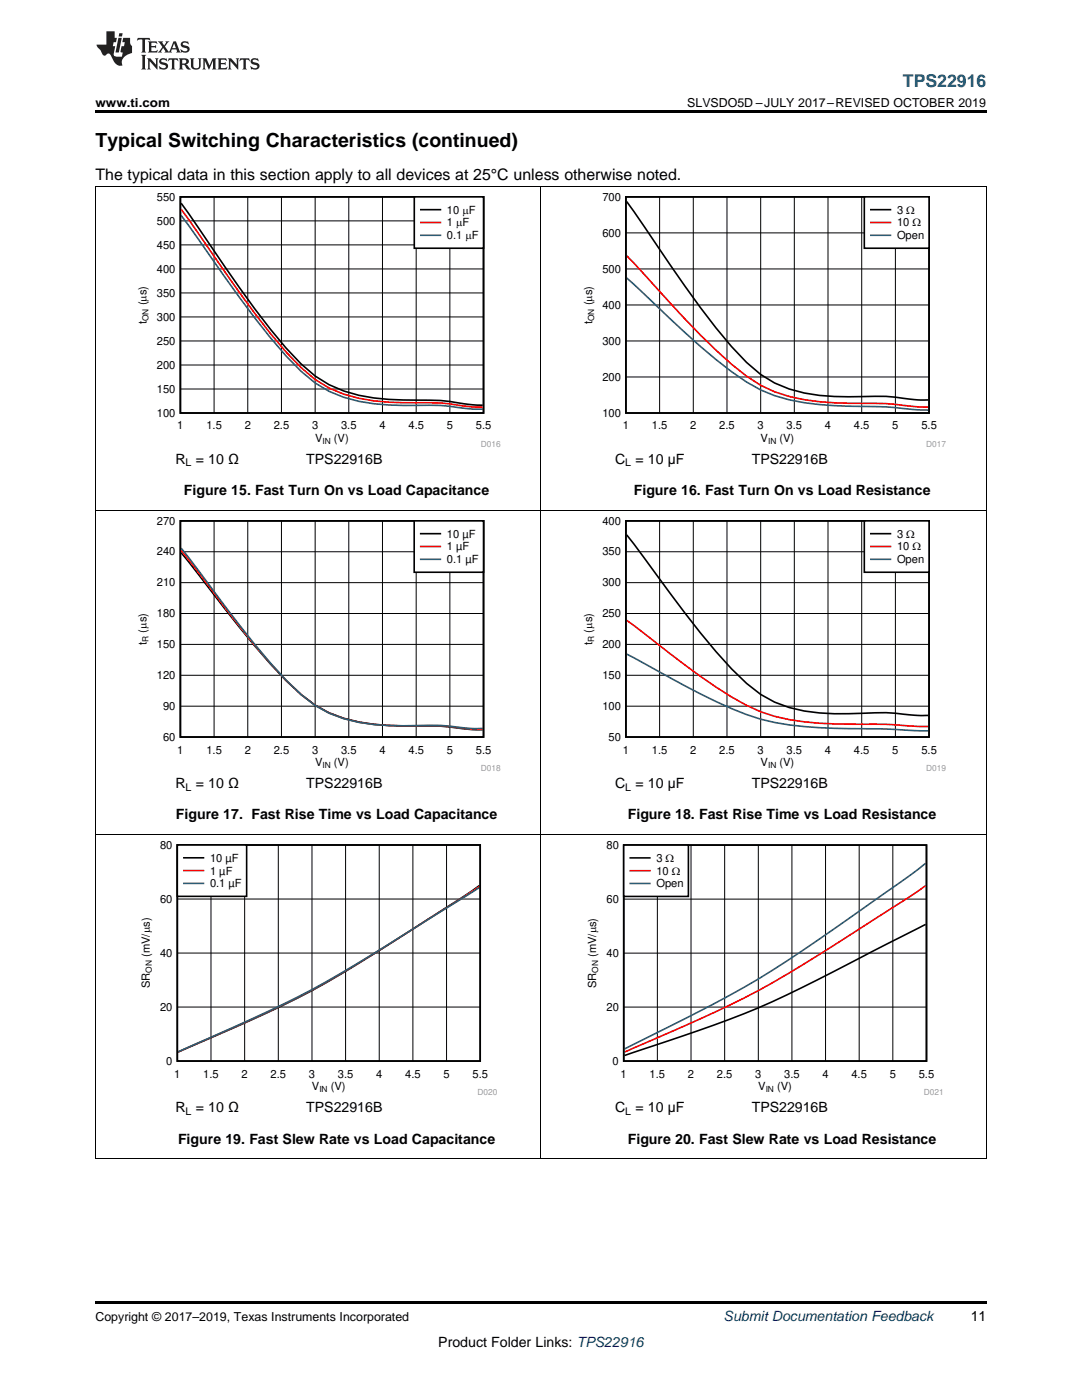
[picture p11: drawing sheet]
<svg xmlns="http://www.w3.org/2000/svg" width="216mm" height="279mm" viewBox="0 0 216 279" stroke-linecap="round" stroke-linejoin="round" font-family="sans-serif">
<path d="M19 231.2h.2zM196.7 231.2h.1zM19 259.7h177.8v.5h-177.8z" fill="#000"/>
<path d="M19.1 166.6v64.6M107.9 166.6v64.6M196.8 166.6v64.6M19 231.2h177.8" fill="none" stroke="#000" stroke-width=".2"/>
<path d="M27.7 167.7h71.6v51h-71.6z" fill-rule="evenodd" fill="#fff"/>
<path d="M35.4 168.6h60.4v43.2h-60.4zM95.7 176.7l-.2 .1a682.9 682.9 0 0 1-30.5 19.4 314.9 314.9 0 0 1-28 13.1l-1.5 .7" fill="none" stroke="#000" stroke-width=".32"/>
<path d="M35.4 179.4h60.4M42.1 168.6v43.2M48.8 168.6v43.2M55.5 168.6v43.2M62.3 168.6v43.2M69 168.6v43.2M75.7 168.6v43.2M82.4 168.6v43.2M89.1 168.6v43.2M35.4 190.2h60.4M35.4 201h60.4" fill="none" stroke="#000" stroke-width=".2"/>
<path d="M95.7 176.9l-10.7 6.8a347 347 0 0 1-25.6 15.4 552.2 552.2 0 0 1-23.9 10.8" fill="none" stroke="#f00" stroke-width=".32"/>
<path d="M95.7 177.1l-10.7 6.7a297.5 297.5 0 0 1-28.6 16.6l-20.9 9.5" fill="none" stroke="#295c75" stroke-width=".32"/>
<path d="M35.4 168.6h13.8v10.3h-13.8z" fill-rule="evenodd" fill="#fff"/>
<path d="M35.4 168.6h13.8v10.3h-13.8zM36.7 171.2h3.9" fill="none" stroke="#000" stroke-width=".32"/>
<path d="M36.7 173.7h3.9" fill="none" stroke="#f00" stroke-width=".32"/>
<path d="M36.7 176.3h3.9" fill="none" stroke="#295c75" stroke-width=".32"/>
<path d="M116.8 167.8h71.2v50.9h-71.2z" fill-rule="evenodd" fill="#fff"/>
<path d="M124.5 168.7h60.4v43.1h-60.4zM184.7 184.5l-10.6 5.4a316.2 316.2 0 0 1-25.6 12.4 513.8 513.8 0 0 1-23.9 8.3" fill="none" stroke="#000" stroke-width=".32"/>
<path d="M124.5 179.4h60.4M131.2 168.7v43.1M137.9 168.7v43.1M144.6 168.7v43.1M151.3 168.7v43.1M158 168.7v43.1M164.7 168.7v43.1M171.4 168.7v43.1M178.2 168.7v43.1M124.5 190.2h60.4M124.5 201h60.4" fill="none" stroke="#000" stroke-width=".2"/>
<path d="M184.7 176.7l-.1 .2a682.6 682.6 0 0 1-30.5 19.3 314.7 314.7 0 0 1-28 13.1l-1.5 .7" fill="none" stroke="#f00" stroke-width=".32"/>
<path d="M184.7 172.3l-.4 .3a633 633 0 0 1-33 22.8 476 476 0 0 1-26.7 13.9" fill="none" stroke="#295c75" stroke-width=".32"/>
<path d="M124.5 168.7h12.9v10.2h-12.9z" fill-rule="evenodd" fill="#fff"/>
<path d="M124.5 168.7h12.9v10.2h-12.9zM125.8 171.2h3.9" fill="none" stroke="#000" stroke-width=".32"/>
<path d="M125.8 173.8h3.9" fill="none" stroke="#f00" stroke-width=".32"/>
<path d="M125.8 176.3h3.9" fill="none" stroke="#295c75" stroke-width=".32"/>
<path d="M19.1 101.9v64.7M107.9 101.9v64.7M196.8 101.9v64.7M19 166.5h177.8" fill="none" stroke="#000" stroke-width=".2"/>
<path d="M27.1 103.1h72.8v50.9h-72.8z" fill-rule="evenodd" fill="#fff"/>
<path d="M36 104h60.5v43.1h-60.5zM36.1 110.3l6 7.6a209.7 209.7 0 0 0 15 17.9 25.4 25.4 0 0 0 14.5 8.3 66.9 66.9 0 0 0 14.1 .8l4.1 .2a30.4 30.4 0 0 0 6.5 .5" fill="none" stroke="#000" stroke-width=".33"/>
<g fill="none" stroke="#000" stroke-width=".2">
<path d="M36 116.3h60.5M36 110.1h60.5M42.7 104v43.1M49.4 104v43.1M56.2 104v43.1M62.9 104v43.1M69.6 104v43.1M76.3 104v43.1M83 104v43.1M89.8 104v43.1M36 134.8h60.5M36 128.6h60.5"/>
<path d="M36 122.4h60.5M36 140.9h60.5"/>
</g>
<path d="M36.1 109.8l6 7.7a208 208 0 0 0 15 18.3 25.1 25.1 0 0 0 14.5 8.3 66.7 66.7 0 0 0 14.1 .7l4.1 .2a28.3 28.3 0 0 0 6.5 .5" fill="none" stroke="#f00" stroke-width=".33"/>
<path d="M36.1 109.4l6 7.8a210 210 0 0 0 15 18.5l3 2.9a23.5 23.5 0 0 0 14.5 6 124.9 124.9 0 0 0 13.3 .2l1.9 .1a27.4 27.4 0 0 0 6.5 .5" fill="none" stroke="#295c75" stroke-width=".33"/>
<path d="M82.6 104h13.9v10.2h-13.9z" fill-rule="evenodd" fill="#fff"/>
<path d="M82.6 104h13.9v10.2h-13.9zM83.9 106.5h4" fill="none" stroke="#000" stroke-width=".33"/>
<path d="M83.9 109.1h4" fill="none" stroke="#f00" stroke-width=".33"/>
<path d="M83.9 111.6h4" fill="none" stroke="#295c75" stroke-width=".33"/>
<path d="M116 103.1h72.8v50.9h-72.8z" fill-rule="evenodd" fill="#fff"/>
<path d="M124.9 104h60.5v43.1h-60.5zM125 106.7l6 8a210.4 210.4 0 0 0 15 18.8l3 2.9a22.7 22.7 0 0 0 14.5 5.9 122.8 122.8 0 0 0 13.3-.1l1.9 .1a30.7 30.7 0 0 0 6.5 .5" fill="none" stroke="#000" stroke-width=".33"/>
<g fill="none" stroke="#000" stroke-width=".2">
<path d="M124.9 116.3h60.5M124.9 110.1h60.5M131.6 104v43.1M138.3 104v43.1M145.1 104v43.1M151.8 104v43.1M158.5 104v43.1M165.2 104v43.1M171.9 104v43.1M178.7 104v43.1M124.9 134.8h60.5M124.9 128.6h60.5"/>
<path d="M124.9 122.4h60.5M124.9 140.9h60.5"/>
</g>
<path d="M125 123.8l8.7 6.7a116.8 116.8 0 0 0 15.3 10.3 39.7 39.7 0 0 0 17.5 3.7h2.9a134.7 134.7 0 0 1 14.3 .5h1.5" fill="none" stroke="#f00" stroke-width=".33"/>
<path d="M125 130.5a330.2 330.2 0 0 0 21 10.9 46.2 46.2 0 0 0 17.5 3.8l3 .2a247.1 247.1 0 0 1 17.2 .4l1.5 .1" fill="none" stroke="#295c75" stroke-width=".33"/>
<path d="M172.5 104h12.9v10.2h-12.9z" fill-rule="evenodd" fill="#fff"/>
<path d="M172.5 104h12.9v10.2h-12.9zM173.8 106.5h3.9" fill="none" stroke="#000" stroke-width=".33"/>
<path d="M173.8 109.1h3.9" fill="none" stroke="#f00" stroke-width=".33"/>
<path d="M173.8 111.6h3.9" fill="none" stroke="#295c75" stroke-width=".33"/>
<path d="M19.1 37.3v64.6M107.9 37.3v64.6M196.8 37.3v64.6M19 101.9h177.8" fill="none" stroke="#000" stroke-width=".2"/>
<path d="M27.1 38.4h72.8v50.9h-72.8z" fill-rule="evenodd" fill="#fff"/>
<path d="M36 39.3h60.5v43.1h-60.5zM36.1 40.6l6 8.5a232.5 232.5 0 0 0 15 20.3l3 3.2a23.3 23.3 0 0 0 14.5 6.8 120.2 120.2 0 0 0 13.3 .5l5.6 .8 2.8 .2" fill="none" stroke="#000" stroke-width=".33"/>
<g fill="none" stroke="#000" stroke-width=".2">
<path d="M42.7 39.3v43.1M49.4 39.3v43.1M56.2 39.3v43.1M62.9 39.3v43.1M69.6 39.3v43.1M76.3 39.3v43.1M83 39.3v43.1M89.8 39.3v43.1M36 58.5h60.5M36 53.7h60.5M36 48.9h60.5M36 44.1h60.5"/>
<path d="M36 77.6h60.5M36 72.8h60.5M36 68h60.5M36 63.3h60.5"/>
</g>
<path d="M36.1 41.8l6 8.4a229.1 229.1 0 0 0 15 20l3 3.2a23.2 23.2 0 0 0 14.5 6.6 117.5 117.5 0 0 0 13.3 .4l1.9 .2a26.6 26.6 0 0 0 6.5 .7" fill="none" stroke="#f00" stroke-width=".33"/>
<path d="M36.1 43l6 8.3a224.1 224.1 0 0 0 15 19.7l3 3.1a23.1 23.1 0 0 0 14.5 6.5 115.9 115.9 0 0 0 13.3 .3l1.9 .2a26 26 0 0 0 6.5 .5" fill="none" stroke="#295c75" stroke-width=".33"/>
<path d="M82.7 39.3h13.8v10.2h-13.8z" fill-rule="evenodd" fill="#fff"/>
<path d="M82.7 39.3h13.8v10.2h-13.8zM84 41.8h3.9" fill="none" stroke="#000" stroke-width=".33"/>
<path d="M84 44.4h3.9" fill="none" stroke="#f00" stroke-width=".33"/>
<path d="M84 47h3.9" fill="none" stroke="#295c75" stroke-width=".33"/>
<path d="M116 38.4h72.8v50.9h-72.8z" fill-rule="evenodd" fill="#fff"/>
<path d="M124.9 39.3h60.5v43.1h-60.5zM125 40.2l6 8.6a229.9 229.9 0 0 0 15 20.4l3 3.1a22.5 22.5 0 0 0 14.5 6.6 115.1 115.1 0 0 0 13.3 .2l1.9 .2a26.4 26.4 0 0 0 6.5 .5" fill="none" stroke="#000" stroke-width=".33"/>
<g fill="none" stroke="#000" stroke-width=".2">
<path d="M131.6 39.3v43.1M138.3 39.3v43.1M145.1 39.3v43.1M151.8 39.3v43.1M158.5 39.3v43.1M165.2 39.3v43.1M171.9 39.3v43.1M178.7 39.3v43.1M124.9 53.7h60.5M124.9 46.5h60.5M124.9 75.2h60.5M124.9 68h60.5"/>
<path d="M124.9 60.9h60.5"/>
</g>
<path d="M125 51l6 6.5a137.6 137.6 0 0 0 18 17.6 26.9 26.9 0 0 0 14.5 5.1l5.9 .3a87.3 87.3 0 0 1 14.3 .7l1.5 .1" fill="none" stroke="#f00" stroke-width=".33"/>
<path d="M125 55.5l6 5.5a131.4 131.4 0 0 0 18 15.2 34.4 34.4 0 0 0 17.5 4.8l2.9 .1a113.4 113.4 0 0 1 14.3 .7h1.5" fill="none" stroke="#295c75" stroke-width=".33"/>
<path d="M172.5 39.3h12.9v10.2h-12.9z" fill-rule="evenodd" fill="#fff"/>
<path d="M172.5 39.3h12.9v10.2h-12.9zM173.8 41.8h3.9" fill="none" stroke="#000" stroke-width=".33"/>
<path d="M173.8 44.4h3.9" fill="none" stroke="#f00" stroke-width=".33"/>
<path d="M173.8 47h3.9" fill="none" stroke="#295c75" stroke-width=".33"/>
<path d="M19 37.2h177.8" fill="none" stroke="#000" stroke-width=".2"/>
<path d="M19 22h177.8v.5h-177.8z" fill="#000"/>
<g fill="#231f20">
<path d="M27.5 7.6l-.1 .5 .4-.2h.6v.1v2.1l-.2 .4h1l-.3-.4v-2.1l.1-.1h.5l.5 .2-.2-.5zM29.5 8.3l.2 .3v1.5l-.2 .4h1.8l.2-.6a1.04 1.04 0 0 1-1.3 .2v-.7h.6l.3 .2v-.6l-.3 .2h-.6v-.6l.8-.1 .4 .3-.2-.5zM31.5 8.3l.9 1.1-.9 1.1h.8l-.2-.2 .5-.7 .4 .7-.2 .2h1.5l-.1-.2 .1-.4h.9l.1 .4-.2 .2h1l-.3-.3-.7-1.9h-.5l-.9 2-.8-1 .9-1h-.8l.1 .3-.3 .5-.4-.6 .2-.2zM34.7 8.6l.4 1h-.7zM36.3 8.4a.63 .63 0 0 0-.2 .7 .63 .63 0 0 0 .6 .4l.6 .2 .1 .2a.75 .75 0 0 1-.7 .4 .75 .75 0 0 1-.6-.5l.1 .7 .1-.1a1.11 1.11 0 0 0 1.5-.6 1.13 1.13 0 0 0-1.2-.8l-.1-.4a1.04 1.04 0 0 1 1.2 .2l-.2-.5-.1 .1-.5-.2zM28.2 10.9l.2 .4v2.2l-.2 .4h1l-.3-.4v-2.2l.3-.4zM29.3 11.6l.3 .4v1.5l-.3 .4h.8l-.2-.4v-1.3l1.5 1.7v-1.9l.2-.4h-.7l.2 .4v.9l-1.1-1.3zM32 11.8a.62 .62 0 0 0-.2 .7 .62 .62 0 0 0 .6 .4l.6 .1 .1 .3a.76 .76 0 0 1-.7 .3 .76 .76 0 0 1-.6-.4l.1 .7 .1-.1a1.11 1.11 0 0 0 1.5-.6 1.13 1.13 0 0 0-1.2-.8l-.1-.4a1.04 1.04 0 0 1 1.2 .2l-.2-.6-.1 .1-.5-.1zM33.7 11.6l-.2 .6a.61 .61 0 0 1 .8-.3v1.6l-.2 .4h.9l-.2-.4v-1.6a.63 .63 0 0 1 .8 .3l-.2-.6zM35.6 11.6l.3 .4v1.5l-.3 .4h1l-.2-.2v-.8l.5 .2a.76 .76 0 0 0 1.2 .7l-1-1a.58 .58 0 0 0 .6-.5 .58 .58 0 0 0-.5-.6zM36.4 11.9h.1a.45 .45 0 0 1 .5 .1 .45 .45 0 0 1 .1 .5l-.7 .2zM37.9 11.6l.2 .2a2.17 2.17 0 0 0 .3 1.9 .99 .99 0 0 0 1.6-.6v-1.1l.2-.4h-.7l.2 .2a1.92 1.92 0 0 1-.2 1.8 .6 .6 0 0 1-.9-.5v-1.1l.2-.4zM40.4 11.6l.2 .4v1.5l-.2 .4h.7l-.2-.4v-1.4l.8 1.8 .8-1.8v1.4l-.2 .4h.9l-.2-.4v-1.5l.2-.4h-.8l-.6 1.5-.6-1.5zM43.4 11.6l.2 .4v1.5l-.2 .4h1.8l.2-.6a1.04 1.04 0 0 1-1.3 .1v-.6h.5l.4 .2v-.6l-.4 .2h-.5v-.7h.8l.3 .3-.1-.6zM45.5 11.6l.2 .4v1.5l-.2 .4h.7l-.2-.4v-1.3l1.5 1.7v-1.9l.2-.4h-.7l.2 .4v.9l-1.1-1.3zM47.9 11.6l-.1 .6a.61 .61 0 0 1 .8-.3v1.6l-.3 .4h1l-.3-.4 .1-1.6a.63 .63 0 0 1 .7 .3l-.1-.6zM50.2 11.8a.62 .62 0 0 0-.2 .7 .62 .62 0 0 0 .6 .4l.6 .1 .2 .3a.76 .76 0 0 1-.8 .3 .76 .76 0 0 1-.6-.4l.1 .7 .2-.1a1.11 1.11 0 0 0 1.5-.6 1.13 1.13 0 0 0-1.3-.8l-.1-.4a1.04 1.04 0 0 1 1.2 .2l-.1-.6-.2 .1-.5-.1z"/>
<path d="M21.2 6.3v2.6h-1.9l.1 .4 .7 .9a.91 .91 0 0 0 1 .8 .56 .56 0 0 1 .5-.3 .56 .56 0 0 1 .5 .3l.4 .8a1.53 1.53 0 0 0 1.9 1.2 1.54 1.54 0 0 1 1-2.1l.9-.3v-1.4a1.52 1.52 0 0 1-.3-1.6h-1.4l-.2 .8h.5l-.2 .8h-.4l-.2 1v.2l.4 .1-.2 .8a1.93 1.93 0 0 1-1.6-.3l.3-1.8h-.5l.2-.8h.4l.2-.8h-.4v-1.3zM23.6 7.6l-.6 2.9h.7l.6-2.9zM23.8 6.6l-.1 .7h.6l.2-.7z"/>
</g>
<text font-size="3.9" x="19" y="29.3">Typical Switching Characteristics (continued)</text>
<text font-size="3.5" fill="#00f" x="180.2" y="17.3">TPS22916</text>
<text font-size="3.2" x="19" y="36">The typical data in this section apply to all devices at 25°C unless otherwise noted.</text>
<g font-size="2.8">
<text x="35" y="92.5">R</text>
<text x="39.1" y="92.5">= 10 Ω</text>
<text x="61.1" y="92.5">TPS22916B</text>
<text x="122.8" y="92.5">C</text>
<text x="126.8" y="92.5">= 10 µF</text>
<text x="150" y="92.5">TPS22916B</text>
<text x="36.7" y="98.9">Figure 15. Fast Turn On vs Load Capacitance</text>
<text x="126.5" y="98.9">Figure 16. Fast Turn On vs Load Resistance</text>
<text x="35" y="157.2">R</text>
<text x="39.1" y="157.2">= 10 Ω</text>
<text x="61.1" y="157.2">TPS22916B</text>
<text x="122.8" y="157.2">C</text>
<text x="126.8" y="157.2">= 10 µF</text>
<text x="150" y="157.2">TPS22916B</text>
<text x="35.1" y="163.5">Figure 17. Fast Rise Time vs Load Capacitance</text>
<text x="125.3" y="163.5">Figure 18. Fast Rise Time vs Load Resistance</text>
<text x="35" y="221.9">R</text>
<text x="39.1" y="221.9">= 10 Ω</text>
<text x="61.1" y="221.9">TPS22916B</text>
<text x="122.8" y="221.9">C</text>
<text x="126.8" y="221.9">= 10 µF</text>
<text x="150" y="221.9">TPS22916B</text>
<text x="35.5" y="228.2">Figure 19. Fast Slew Rate vs Load Capacitance</text>
<text x="125.3" y="228.2">Figure 20. Fast Slew Rate vs Load Resistance</text>
<text x="193.7" y="263.6">11</text>
<text x="87.5" y="268.9">Product Folder Links: TPS22916</text>
</g>
<text font-size="2.8" fill="#0000c8" x="144.4" y="263.6">Submit Documentation Feedback</text>
<g font-size="2.5">
<text x="19" y="21.4">www.ti.com</text>
<text x="137.1" y="21.4">SLVSDO5D –JULY 2017–REVISED OCTOBER 2019</text>
<text x="19" y="263.6">Copyright © 2017–2019, Texas Instruments Incorporated</text>
</g>
<g font-size="2.2">
<text x="31.3" y="40">550</text>
<text x="120.2" y="40">700</text>
<text x="31.3" y="44.8">500</text>
<text x="89.2" y="42.6">10 PF</text>
<text x="89.2" y="45.2">1</text>
<text x="89.2" y="47.8">0.1 PF</text>
<text x="91" y="45.2">PF</text>
<text x="120.2" y="47.2">600</text>
<text x="179" y="42.6">3 :</text>
<text x="179" y="45.2">10 :</text>
<text x="179" y="47.7">Open</text>
<text x="31.3" y="49.6">450</text>
<text x="31.3" y="59.2">350</text>
<text x="31.3" y="54.4">400</text>
<text x="120.2" y="54.4">500</text>
<text x="29.3" y="64.7" transform="rotate(-90 29.3 64.7)">t</text>
<text x="29.3" y="60.9" transform="rotate(-90 29.3 60.9)">(Ps)</text>
<text x="31.3" y="64">300</text>
<text x="118.2" y="64.7" transform="rotate(-90 118.2 64.7)">t</text>
<text x="118.2" y="60.9" transform="rotate(-90 118.2 60.9)">(Ps)</text>
<text x="120.2" y="61.6">400</text>
<text x="31.3" y="68.8">250</text>
<text x="120.2" y="68.8">300</text>
<text x="31.3" y="73.6">200</text>
<text x="120.2" y="76">200</text>
<text x="31.3" y="83.2">100</text>
<text x="31.3" y="78.4">150</text>
<text x="120.2" y="83.2">100</text>
<text x="35.4" y="85.7">1</text>
<text x="41.2" y="85.7">1.5</text>
<text x="48.8" y="85.7">2</text>
<text x="54.6" y="85.7">2.5</text>
<text x="62.3" y="85.7">3</text>
<text x="62.9" y="88.3">V</text>
<text x="66.6" y="88.3">(V)</text>
<text x="68.1" y="85.7">3.5</text>
<text x="75.7" y="85.7">4</text>
<text x="81.5" y="85.7">4.5</text>
<text x="89.1" y="85.7">5</text>
<text x="94.9" y="85.7">5.5</text>
<text x="124.3" y="85.7">1</text>
<text x="130.1" y="85.7">1.5</text>
<text x="137.7" y="85.7">2</text>
<text x="143.5" y="85.7">2.5</text>
<text x="151.2" y="85.7">3</text>
<text x="151.8" y="88.3">V</text>
<text x="155.5" y="88.3">(V)</text>
<text x="157" y="85.7">3.5</text>
<text x="164.6" y="85.7">4</text>
<text x="170.4" y="85.7">4.5</text>
<text x="178" y="85.7">5</text>
<text x="183.8" y="85.7">5.5</text>
<text x="31.3" y="104.7">270</text>
<text x="89.2" y="107.3">10 µF</text>
<text x="120.2" y="104.7">400</text>
<text x="179" y="107.3">3 :</text>
<text x="31.3" y="110.8">240</text>
<text x="89.2" y="109.9">1 µF</text>
<text x="89.2" y="112.4">0.1 µF</text>
<text x="120.2" y="110.8">350</text>
<text x="179" y="109.9">10 :</text>
<text x="179" y="112.4">Open</text>
<text x="31.3" y="117">210</text>
<text x="120.2" y="117">300</text>
<text x="31.3" y="123.2">180</text>
<text x="120.2" y="123.2">250</text>
<text x="29.3" y="128.7" transform="rotate(-90 29.3 128.7)">t</text>
<text x="29.3" y="126.2" transform="rotate(-90 29.3 126.2)">(Ps)</text>
<text x="31.3" y="129.3">150</text>
<text x="118.2" y="128.7" transform="rotate(-90 118.2 128.7)">t</text>
<text x="118.2" y="126.2" transform="rotate(-90 118.2 126.2)">(Ps)</text>
<text x="120.2" y="129.3">200</text>
<text x="31.3" y="135.5">120</text>
<text x="120.2" y="135.5">150</text>
<text x="32.5" y="141.7">90</text>
<text x="120.2" y="141.7">100</text>
<text x="32.5" y="147.8">60</text>
<text x="121.4" y="147.8">50</text>
<text x="35.4" y="150.4">1</text>
<text x="41.2" y="150.4">1.5</text>
<text x="48.8" y="150.4">2</text>
<text x="54.6" y="150.4">2.5</text>
<text x="62.3" y="150.4">3</text>
<text x="62.9" y="152.9">V</text>
<text x="66.6" y="152.9">(V)</text>
<text x="68.1" y="150.4">3.5</text>
<text x="75.7" y="150.4">4</text>
<text x="81.5" y="150.4">4.5</text>
<text x="89.1" y="150.4">5</text>
<text x="94.9" y="150.4">5.5</text>
<text x="124.3" y="150.4">1</text>
<text x="130.1" y="150.4">1.5</text>
<text x="137.7" y="150.4">2</text>
<text x="143.5" y="150.4">2.5</text>
<text x="151.2" y="150.4">3</text>
<text x="151.8" y="152.9">V</text>
<text x="155.5" y="152.9">(V)</text>
<text x="157" y="150.4">3.5</text>
<text x="164.6" y="150.4">4</text>
<text x="170.4" y="150.4">4.5</text>
<text x="178" y="150.4">5</text>
<text x="183.8" y="150.4">5.5</text>
<text x="31.9" y="169.4">80</text>
<text x="41.9" y="172">10 µF</text>
<text x="121" y="169.4">80</text>
<text x="131" y="172">3 :</text>
<text x="41.9" y="174.5">1 µF</text>
<text x="41.9" y="177.1">0.1 µF</text>
<text x="131" y="174.6">10 :</text>
<text x="131" y="177.1">Open</text>
<text x="31.9" y="180.2">60</text>
<text x="121" y="180.2">60</text>
<text x="29.9" y="191" transform="rotate(-90 29.9 191)">(mV/Ps)</text>
<text x="31.9" y="190.9">40</text>
<text x="119" y="191" transform="rotate(-90 119 191)">(mV/Ps)</text>
<text x="121" y="190.9">40</text>
<text x="29.9" y="197.3" transform="rotate(-90 29.9 197.3)">SR</text>
<text x="119" y="197.3" transform="rotate(-90 119 197.3)">SR</text>
<text x="31.9" y="201.7">20</text>
<text x="121" y="201.7">20</text>
<text x="33.2" y="212.5">0</text>
<text x="34.8" y="215">1</text>
<text x="40.6" y="215">1.5</text>
<text x="48.2" y="215">2</text>
<text x="54" y="215">2.5</text>
<text x="61.6" y="215">3</text>
<text x="67.4" y="215">3.5</text>
<text x="75.1" y="215">4</text>
<text x="80.8" y="215">4.5</text>
<text x="88.5" y="215">5</text>
<text x="94.3" y="215">5.5</text>
<text x="122.2" y="212.5">0</text>
<text x="123.8" y="215">1</text>
<text x="129.6" y="215">1.5</text>
<text x="137.3" y="215">2</text>
<text x="143.1" y="215">2.5</text>
<text x="150.7" y="215">3</text>
<text x="156.5" y="215">3.5</text>
<text x="164.1" y="215">4</text>
<text x="169.9" y="215">4.5</text>
<text x="177.5" y="215">5</text>
<text x="183.3" y="215">5.5</text>
<text x="62.2" y="217.6">V</text>
<text x="66" y="217.6">(V)</text>
<text x="151.3" y="217.6">V</text>
<text x="155.1" y="217.6">(V)</text>
</g>
<g font-size="2.1">
<text x="37" y="93.1">L</text>
<text x="124.8" y="93.1">L</text>
<text x="37" y="157.8">L</text>
<text x="124.8" y="157.8">L</text>
<text x="37" y="222.4">L</text>
<text x="124.8" y="222.4">L</text>
</g>
<g font-size="1.7">
<text x="29.6" y="64.1" transform="rotate(-90 29.6 64.1)">ON</text>
<text x="118.5" y="64.1" transform="rotate(-90 118.5 64.1)">ON</text>
<text x="64.4" y="88.7">IN</text>
<text x="153.3" y="88.7">IN</text>
<text x="29.6" y="128.1" transform="rotate(-90 29.6 128.1)">R</text>
<text x="118.5" y="128.1" transform="rotate(-90 118.5 128.1)">R</text>
<text x="64.4" y="153.3">IN</text>
<text x="153.3" y="153.3">IN</text>
<text x="30.3" y="194.2" transform="rotate(-90 30.3 194.2)">ON</text>
<text x="119.4" y="194.2" transform="rotate(-90 119.4 194.2)">ON</text>
<text x="63.7" y="218">IN</text>
<text x="152.8" y="218">IN</text>
</g>
<g font-size="1.7" fill="#999">
<text x="95.9" y="89.2">D016</text>
<text x="184.8" y="89.2">D017</text>
<text x="95.9" y="153.9">D018</text>
<text x="184.8" y="153.9">D019</text>
<text x="95.3" y="218.6">D020</text>
<text x="184.3" y="218.6">D021</text>
</g>
</svg>
